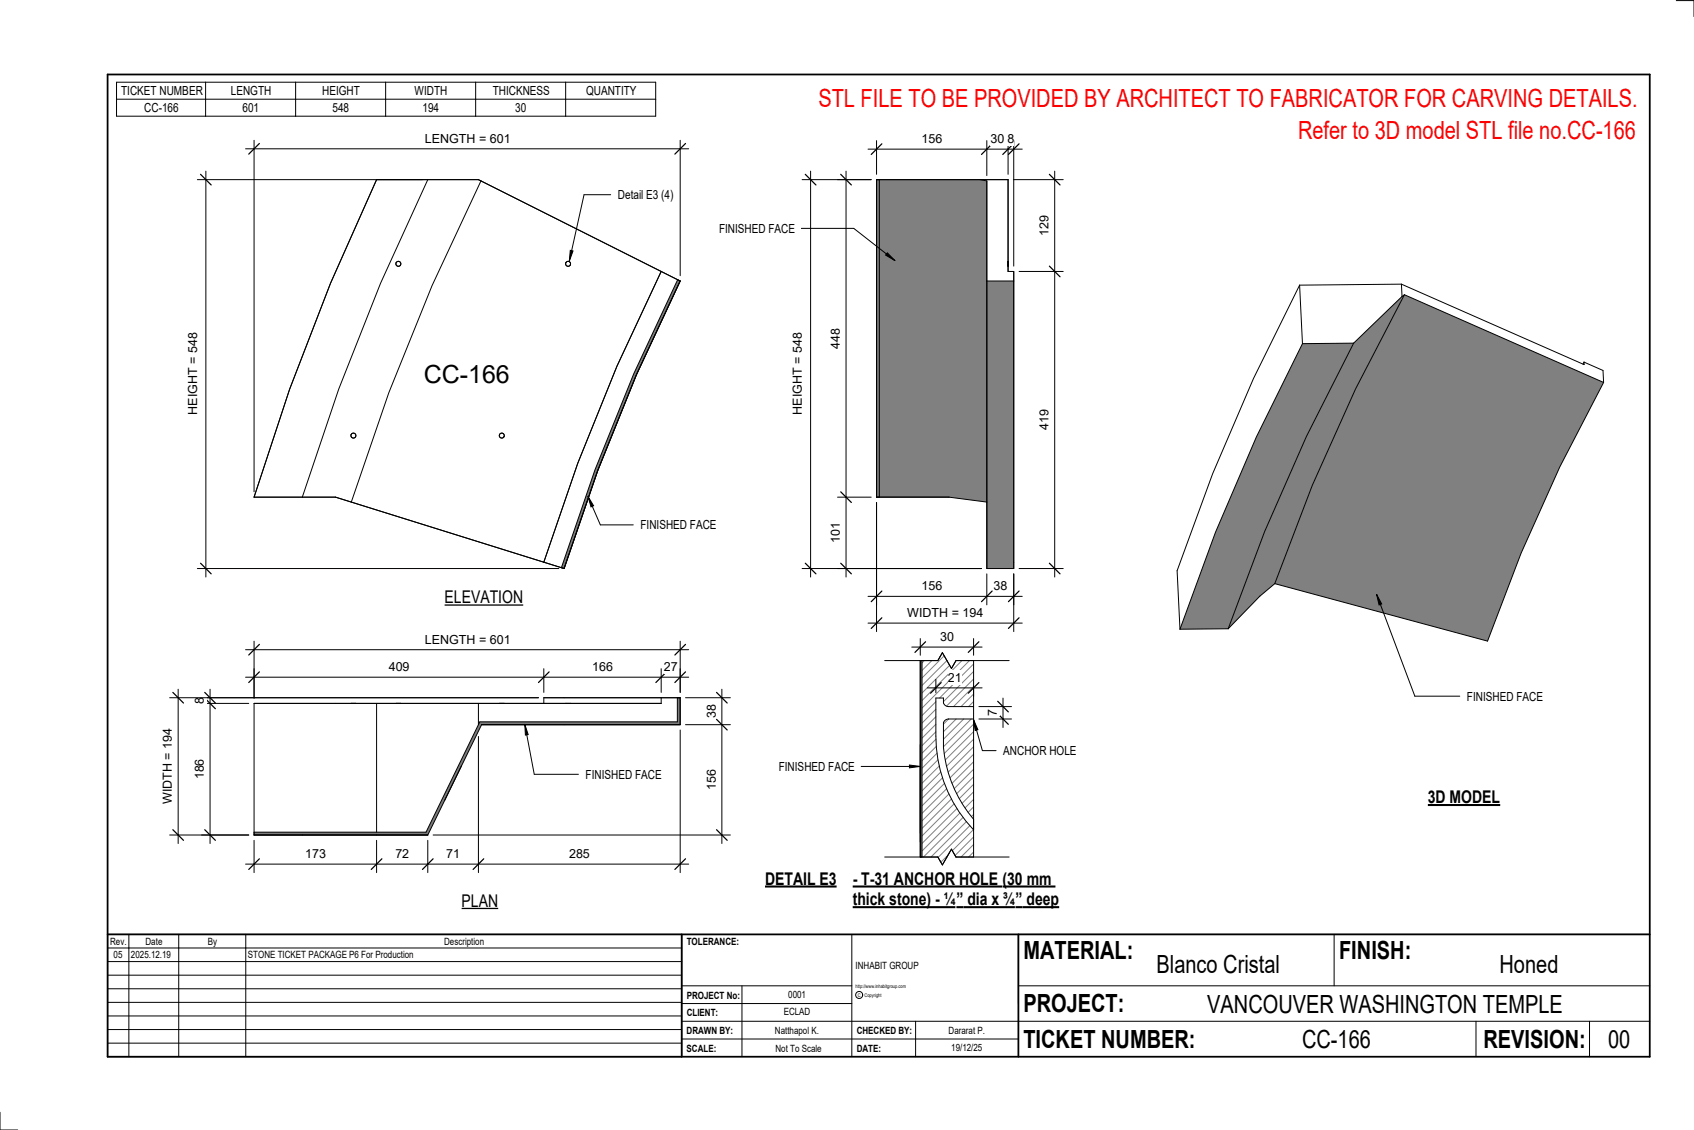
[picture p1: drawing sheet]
<svg xmlns="http://www.w3.org/2000/svg" width="914mm" height="610mm" viewBox="0 0 914 610" stroke-linecap="round" stroke-linejoin="round" font-family="sans-serif">
<g fill="#808080">
<path d="M758 159l108 47-24 46-21 46-18 48-115-31 20-53 24-52z"/>
<path d="M731 185l27-26-26 51-24 52-20 53-8 7-17 17a1018 1018 0 0 1 68-154z"/>
<path d="M703 185h28l-26 50-22 52-20 52h-26l19-52 22-51z"/>
</g>
<g fill="none" stroke="#000" stroke-width=".54">
<path d="M702 154l-25 50-22 52-20 52 2 31M702 154l1 31M756 153l-54 1M756 153l99 44v-2M756 153l1 7M757 160l-26 25M758 159l-26 51-24 52-20 53M758 159l-1 1M758 159l108 47M703 185l-25 51-22 51-19 52M731 185l-26 50-22 52-20 52M731 185h-28"/>
<path d="M855 195l-1 1M855 195l10 5 1 6M866 206l-24 46-21 46-18 48-115-31M688 315l-8 7-17 17M663 339h-26"/>
</g>
<g fill="#808080">
<path d="M475 97h54l4 1v173l-21-3h-37z"/>
<path d="M533 152h14v155h-14z"/>
</g>
<path d="M473 97h2v171h-2z" fill="#7c7c7c"/>
<g fill="none" stroke="#000" stroke-width=".54">
<path d="M473 97h56l4 1M473 97v171M473 97h71v49h3M475 97v171M533 98v173M533 98v54M533 152v155M533 152h14M544 141v3zM547 146v161M547 152v155M547 146v6"/>
<path d="M473 268h39M512 268l21 3M533 271v36M533 307h14"/>
</g>
<path d="M366 151l1 1-23 50-21 52-19 53-1-1 18-53 21-51z" fill="#7c7c7c"/>
<g fill="none" stroke="#000" stroke-width=".54">
<path d="M258 97l2 1-27 56-23 58-20 59-9-3M258 97h-27l-26 56-22 57-20 58h18M258 97h-55l-25 56-22 57-19 58h44M258 97l109 55M357 146l-24 52-21 52-18 53M366 151l-24 51-21 51-18 53 1 1M367 152l-23 50-21 52-19 53M181 268l123 39"/>
<circle cx="215" cy="142" r="1.3"/>
<circle cx="307" cy="142" r="1.3"/>
<circle cx="191" cy="235" r="1.3"/>
<circle cx="271" cy="235" r="1.3"/>
</g>
<path d="M137 449h93l29-60h107v-13h1v15h-107l-29 59h-94z" fill="#7c7c7c"/>
<g fill="none" stroke="#000" stroke-width=".54">
<path d="M137 379h66v70M137 379v71M137 379h220M189 379h3zM192 379h.1M214 379h2zM258 379v12M270 379h.1M270 379h2zM294 376h63M294 376h73M294 376v3"/>
<path d="M305 379h.1M305 379h3M308 379h49M357 376v3M357 376h10M366 376v13h-107l-29 60h-93M367 376v15M304 391h63M367 391h-107l-29 59M137 450h66M137 450h94M163 450h68"/>
</g>
<path d="M498 356v106h8l3 5 5-9 2 4h10v-14a73 73 0 0 1-21-51v-20h4v2l2 2h15v-25h-10l-2 5-5-9-3 4zM510 389a67 67 0 0 0 4 33 69 69 0 0 0 12 20v-54h-14z" fill="#fff"/>
<path d="M497 356h1v106h-1z" fill="#7c7c7c"/>
<g fill="none" stroke="#808080" stroke-width=".54">
<path d="M499 356l-1 2M503 356l-5 6M510 354l-12 12M511 356l-13 14M513 359l-15 15M519 356l-21 22M523 356l-25 26M526 358l-19 19M505 379l-7 7M526 362l-17 17M526 366l-15 15M526 370l-11 11"/>
<path d="M526 374l-7 7M526 378l-3 3M505 383l-7 7M505 387l-7 7M505 391l-7 7M505 395l-7 7M505 399l-7 7M512 388l-3 3M516 388l-7 7M520 388l-11 11M524 388l-15 15M526 391l-16 16"/>
<path d="M526 395l-16 15M526 399l-15 14M505 403l-7 7M506 406l-8 8M506 410l-8 8M507 413l-9 10M508 416l-10 11M509 420l-11 11M526 403l-14 14M526 407l-13 13M526 411l-12 12M526 415l-11 10"/>
<path d="M526 419l-10 9M510 423l-12 12M511 425l-13 14M512 428l-14 15M514 431l-16 16M515 434l-17 17M517 436l-19 19M518 439l-20 20M526 423l-8 8M526 427l-7 6M526 431l-5 5M526 435l-3 3"/>
<path d="M526 439l-2 2M520 441l-22 21M522 443l-19 19M524 445l-18 18M525 448l-11 11M526 452l-10 10M526 456l-7 6M526 460l-3 2M512 461l-4 4"/>
</g>
<path d="M473 76v18M533 76v19M544 76v18M547 76v68M469 80h83M497 356h9l3-4 5 9 2-5h10v106h-10l-2-4-5 9-3-5h-9zM498 356v106M526 381h-15l-2-2v-2h-4a112 112 0 0 0 4 44 73 73 0 0 0 17 27M526 388h-14l-2 1a67 67 0 0 0 5 37 69 69 0 0 0 11 16" fill="none" stroke="#000" stroke-width=".54"/>
<path d="M476 78l-6 5M536 78l-6 5M547 78l-6 5M550 78l-6 5" fill="none" stroke="#000" stroke-width=".67"/>
<g fill="#fff">
<path d="M497 71h11v8h-11z"/>
<path d="M535 71h7v8h-7z"/>
<path d="M544 71h4v8h-4z"/>
</g>
<path d="M452 97h18M457 92v219M452 268h18M452 307h78" fill="none" stroke="#000" stroke-width=".54"/>
<path d="M454 94l6 6M454 265l6 6M454 304l6 6" fill="none" stroke="#000" stroke-width=".67"/>
<g fill="#fff">
<path d="M447 282h8v11h-8z"/>
<path d="M447 177h8v11h-8z"/>
</g>
<path d="M433 97h37M438 92v219M433 307h97" fill="none" stroke="#000" stroke-width=".54"/>
<path d="M435 94l5 6M435 304l5 6" fill="none" stroke="#000" stroke-width=".67"/>
<path d="M427 180h7v44h-7z" fill="#fff"/>
<path d="M547 97h27M569 92v219M550 146h24M550 307h24" fill="none" stroke="#000" stroke-width=".54"/>
<path d="M566 94l6 6M566 144l6 5M566 304l6 6" fill="none" stroke="#000" stroke-width=".67"/>
<g fill="#fff">
<path d="M560 221h7v11h-7z"/>
<path d="M560 116h7v11h-7z"/>
</g>
<path d="M473 271v55M533 310v16M547 310v16M469 322h83" fill="none" stroke="#000" stroke-width=".54"/>
<path d="M476 319l-6 6M536 319l-6 6M550 319l-6 6" fill="none" stroke="#000" stroke-width=".67"/>
<g fill="#fff">
<path d="M497 312h11v8h-11z"/>
<path d="M536 312h8v8h-8z"/>
</g>
<path d="M473 271v70M547 310v31M469 336h83" fill="none" stroke="#000" stroke-width=".54"/>
<path d="M476 333l-6 6M550 333l-6 6" fill="none" stroke="#000" stroke-width=".67"/>
<path d="M490 327h41v7h-41z" fill="#fff"/>
<path d="M107 97h121M111 92v219M107 307h195" fill="none" stroke="#000" stroke-width=".54"/>
<path d="M108 94l6 6M108 304l6 6" fill="none" stroke="#000" stroke-width=".67"/>
<path d="M100 180h8v44h-8z" fill="#fff"/>
<path d="M137 76v189M367 76v73M133 80h239" fill="none" stroke="#000" stroke-width=".54"/>
<path d="M140 77l-6 6M370 77l-6 6" fill="none" stroke="#000" stroke-width=".67"/>
<path d="M229 71h46v7h-46z" fill="#fff"/>
<path d="M308 135h1l-2 6z" fill="#000"/>
<path d="M330 105h-15l-8 36M308 135h1l-2 6z" fill="none" stroke="#000" stroke-width=".54"/>
<g fill="#fff">
<path d="M334 101h29v8h-29z"/>
<path d="M229 194h47v15h-47z"/>
</g>
<path d="M133 365h239M137 361v16M294 361v13M357 361v13M367 361v13" fill="none" stroke="#000" stroke-width=".54"/>
<path d="M140 362l-6 6M296 362l-5 6M360 362l-6 6M370 362l-6 6" fill="none" stroke="#000" stroke-width=".67"/>
<g fill="#fff">
<path d="M210 356h11v8h-11z"/>
<path d="M320 356h11v8h-11z"/>
<path d="M358 356h8v8h-8z"/>
</g>
<path d="M258 397v74M367 394v77M137 453v18M203 453v18M231 453v18M133 466h239" fill="none" stroke="#000" stroke-width=".54"/>
<path d="M140 463l-6 6M206 463l-6 6M234 463l-6 6M261 463l-6 6M370 463l-6 6" fill="none" stroke="#000" stroke-width=".67"/>
<g fill="#fff">
<path d="M165 457h11v7h-11z"/>
<path d="M213 457h8v7h-8z"/>
<path d="M241 457h7v7h-7z"/>
<path d="M307 457h11v7h-11z"/>
</g>
<path d="M370 376h24M390 372v83M370 391h24M234 450h160" fill="none" stroke="#000" stroke-width=".54"/>
<path d="M387 374l6 5M387 388l6 6M387 448l6 5" fill="none" stroke="#000" stroke-width=".67"/>
<g fill="#fff">
<path d="M380 380h8v7h-8z"/>
<path d="M380 415h8v11h-8z"/>
</g>
<path d="M109 379h25M109 376h182M113 372v83M109 450h25" fill="none" stroke="#000" stroke-width=".54"/>
<path d="M111 377l5 5M111 374l5 5M111 448l5 5" fill="none" stroke="#000" stroke-width=".67"/>
<g fill="#fff">
<path d="M104 376h8v4h-8z"/>
<path d="M104 409h8v11h-8z"/>
</g>
<path d="M92 376h199M96 372v83M92 450h42" fill="none" stroke="#000" stroke-width=".54"/>
<path d="M93 374l6 5M93 448l6 5" fill="none" stroke="#000" stroke-width=".67"/>
<path d="M87 393h7v41h-7z" fill="#fff"/>
<path d="M133 350h239M137 346v31M367 346v28" fill="none" stroke="#000" stroke-width=".54"/>
<path d="M140 348l-6 5M370 348l-6 5" fill="none" stroke="#000" stroke-width=".67"/>
<path d="M229 341h46v8h-46z" fill="#fff"/>
<path d="M478 356h28l3-4 5 9 2-5h29M465 413h32M491 413h6l-6 1zM478 462h28l3 5 5-9 2 4h29" fill="none" stroke="#000" stroke-width=".54"/>
<path d="M491 413h6l-6 1z" fill="#000"/>
<g fill="#fff">
<path d="M420 410h41v7h-41z"/>
<path d="M413 468h39v11h-39z"/>
</g>
<path d="M413 478h39" fill="none" stroke="#000" stroke-width="1.1" stroke-linecap="butt"/>
<g fill="#fff">
<path d="M460 468h81v11h-81z"/>
<path d="M541 468h29v11h-29z"/>
<path d="M460 479h56v12h-56z"/>
<path d="M516 479h4v12h-4z"/>
<path d="M520 479h28v12h-28z"/>
<path d="M548 479h4v12h-4z"/>
<path d="M552 479h20v12h-20z"/>
</g>
<path d="M460 478h81M541 478h29M460 489h56M516 489h32M548 489h24" fill="none" stroke="#000" stroke-width="1.1" stroke-linecap="butt"/>
<path d="M541 377v15M528 388h18M528 381h18" fill="none" stroke="#000" stroke-width=".54"/>
<path d="M539 378l5 6M539 385l5 6" fill="none" stroke="#000" stroke-width=".67"/>
<path d="M532 383h8v3h-8z" fill="#fff"/>
<path d="M501 371h29M505 367v7M526 370v6" fill="none" stroke="#000" stroke-width=".54"/>
<path d="M508 368l-6 6M528 368l-5 6" fill="none" stroke="#000" stroke-width=".67"/>
<path d="M512 362h7v7h-7z" fill="#fff"/>
<path d="M526 388l2 6h-2z" fill="#000"/>
<path d="M526 388l2 6h-2zM526 388l4 17h8" fill="none" stroke="#000" stroke-width=".54"/>
<path d="M542 401h39v8h-39z" fill="#fff"/>
<path d="M492 349h38M497 344v9M526 344v9" fill="none" stroke="#000" stroke-width=".54"/>
<path d="M500 346l-6 6M528 346l-5 6" fill="none" stroke="#000" stroke-width=".67"/>
<path d="M507 340h8v7h-8z" fill="#fff"/>
<g fill="none" stroke="#000" stroke-width=".54">
<path d="M905 0h9v9M460 504v66M720 504v28M891 504h-341v37M368 532h92M401 532v38M550 532h341M368 551h523M368 541h92M494 551v19M797 551v19M858 551v19"/>
<path d="M368 561h182M0 600v10h10"/>
<circle cx="464" cy="537" r="1.9"/>
</g>
<path d="M58 40h833v530h-833zM58 504h833M368 504v66M550 504v66" fill="none" stroke="#000" stroke-width=".96"/>
<g fill="#fff">
<path d="M652 534h192v15h-192z"/>
<path d="M513 562h17v6h-17z"/>
<path d="M425 533h10v6h-10z"/>
<path d="M423 543h15v6h-15z"/>
<path d="M418 553h24v6h-24z"/>
<path d="M624 513h68v15h-68z"/>
<path d="M809 513h33v15h-33z"/>
<path d="M512 553h20v6h-20z"/>
<path d="M703 553h37v15h-37z"/>
<path d="M442 45h443v16h-443z"/>
<path d="M868 553h12v15h-12z"/>
<path d="M61 512h5v6h-5z"/>
<path d="M701 63h184v15h-184z"/>
<path d="M240 317h43v10h-43z"/>
</g>
<path d="M240 326h42" fill="none" stroke="#000" stroke-width=".69" stroke-linecap="butt"/>
<path d="M249 481h20v10h-20z" fill="#fff"/>
<path d="M249 490h20" fill="none" stroke="#000" stroke-width=".69" stroke-linecap="butt"/>
<path d="M771 424h39v12h-39z" fill="#fff"/>
<path d="M771 434h39" fill="none" stroke="#000" stroke-width="1.1" stroke-linecap="butt"/>
<g fill="none" stroke="#000" stroke-width=".54">
<path d="M63 44h291v19h-291zM63 54h291M111 44v19M160 44v19M208 44v19M257 44v19M305 44v19M317 268l3 5h-1zM317 268l7 15h18M58 504h310v66h-310zM58 519h310M58 511h310"/>
<path d="M70 504v66M96 504v66M133 504v66M58 533h310M58 526h310M58 555h310M58 548h310M58 541h310M58 563h310"/>
</g>
<path d="M317 268l3 5h-1z" fill="#000"/>
<path d="M346 279h40v8h-40z" fill="#fff"/>
<path d="M433 123h28l22 18M479 136l4 5-5-3z" fill="none" stroke="#000" stroke-width=".54"/>
<path d="M479 136l4 5-5-3z" fill="#000"/>
<path d="M388 120h41v7h-41z" fill="#fff"/>
<path d="M743 321l3 5h-2z" fill="#000"/>
<path d="M743 321l3 5h-2zM743 321l21 55h24" fill="none" stroke="#000" stroke-width=".54"/>
<path d="M792 372h40v7h-40z" fill="#fff"/>
<path d="M283 391l2 5-1 1z" fill="#000"/>
<path d="M283 391l2 5-1 1zM283 391l5 27h24" fill="none" stroke="#000" stroke-width=".54"/>
<path d="M316 414h41v8h-41z" fill="#fff"/>
<g font-size="13.5" fill="#f00">
<text x="442" y="58">STL FILE TO BE PROVIDED BY ARCHITECT TO FABRICATOR FOR CARVING DETAILS.</text>
<text x="701" y="75">Refer to 3D model STL file no.CC-166</text>
</g>
<g font-size="13.5">
<text x="229" y="206">CC-166</text>
<text x="552" y="517">MATERIAL:</text>
<text x="723" y="517">FINISH:</text>
<text x="624" y="525">Blanco Cristal</text>
<text x="809" y="525">Honed</text>
<text x="552" y="546">PROJECT:</text>
<text x="652" y="546">VANCOUVER WASHINGTON TEMPLE</text>
<text x="552" y="565">TICKET NUMBER:</text>
<text x="703" y="565">CC-166</text>
<text x="801" y="565">REVISION:</text>
<text x="868" y="565">00</text>
</g>
<g font-size="9.4">
<text x="240" y="325">ELEVATION</text>
<text x="771" y="433">3D MODEL</text>
<text x="413" y="477">DETAIL E3</text>
<text x="460" y="477">- T-31 ANCHOR HOLE</text>
<text x="541" y="477">(30 mm</text>
<text x="249" y="489">PLAN</text>
<text x="460" y="488">thick stone) - ¼</text>
<text x="516" y="488">”</text>
<text x="522" y="488">dia x ¾</text>
<text x="548" y="488">”</text>
<text x="554" y="488">deep</text>
</g>
<g font-size="6.7">
<text x="65" y="51">TICKET NUMBER</text>
<text x="125" y="51">LENGTH</text>
<text x="174" y="51">HEIGHT</text>
<text x="224" y="51">WIDTH</text>
<text x="266" y="51">THICKNESS</text>
<text x="316" y="51">QUANTITY</text>
<text x="78" y="60">CC-166</text>
<text x="131" y="60">601</text>
<text x="179" y="60">548</text>
<text x="228" y="60">194</text>
<text x="278" y="60">30</text>
<text x="229" y="77">LENGTH = 601</text>
<text x="497" y="77">156</text>
<text x="535" y="77">30</text>
<text x="544" y="77">8</text>
<text x="334" y="107">Detail E3 (4)</text>
<text x="388" y="126">FINISHED FACE</text>
<text x="566" y="127" transform="rotate(-90 566 127)">129</text>
<text x="453" y="188" transform="rotate(-90 453 188)">448</text>
<text x="106" y="224" transform="rotate(-90 106 224)">HEIGHT = 548</text>
<text x="433" y="224" transform="rotate(-90 433 224)">HEIGHT = 548</text>
<text x="566" y="232" transform="rotate(-90 566 232)">419</text>
<text x="346" y="286">FINISHED FACE</text>
<text x="453" y="293" transform="rotate(-90 453 293)">101</text>
<text x="497" y="318">156</text>
<text x="536" y="318">38</text>
<text x="490" y="333">WIDTH = 194</text>
<text x="229" y="347">LENGTH = 601</text>
<text x="507" y="346">30</text>
<text x="210" y="362">409</text>
<text x="320" y="362">166</text>
<text x="358" y="362">27</text>
<text x="512" y="368">21</text>
<text x="792" y="378">FINISHED FACE</text>
<text x="110" y="380" transform="rotate(-90 110 380)">8</text>
<text x="386" y="387" transform="rotate(-90 386 387)">38</text>
<text x="538" y="386" transform="rotate(-90 538 386)">7</text>
<text x="542" y="407">ANCHOR HOLE</text>
<text x="420" y="416">FINISHED FACE</text>
<text x="110" y="420" transform="rotate(-90 110 420)">186</text>
<text x="316" y="420">FINISHED FACE</text>
<text x="386" y="426" transform="rotate(-90 386 426)">156</text>
<text x="93" y="434" transform="rotate(-90 93 434)">WIDTH = 194</text>
<text x="165" y="463">173</text>
<text x="213" y="463">72</text>
<text x="241" y="463">71</text>
<text x="307" y="463">285</text>
</g>
<g font-size="5.4">
<text x="59" y="510">Rev.</text>
<text x="79" y="510">Date</text>
<text x="112" y="510">By</text>
<text x="240" y="510">Description</text>
<text x="371" y="510">TOLERANCE:</text>
<text x="61" y="517">05</text>
<text x="71" y="517">2025.12.19</text>
<text x="134" y="517">STONE TICKET PACKAGE P6 For Production</text>
<text x="462" y="523">INHABIT GROUP</text>
<text x="371" y="539">PROJECT No:</text>
<text x="425" y="538">0001</text>
<text x="371" y="548">CLIENT:</text>
<text x="423" y="548">ECLAD</text>
<text x="371" y="558">DRAWN BY:</text>
<text x="418" y="558">Natthapol K.</text>
<text x="462" y="558">CHECKED BY:</text>
<text x="512" y="558">Dararat P.</text>
<text x="371" y="567">SCALE:</text>
<text x="419" y="567">Not To Scale</text>
<text x="462" y="567">DATE:</text>
<text x="513" y="567">19/12/25</text>
</g>
<g font-size="2.7">
<text x="462" y="533">http://www.inhabitgroup.com</text>
<text x="463" y="538">C</text>
<text x="467" y="538">Copyright</text>
</g>
</svg>
